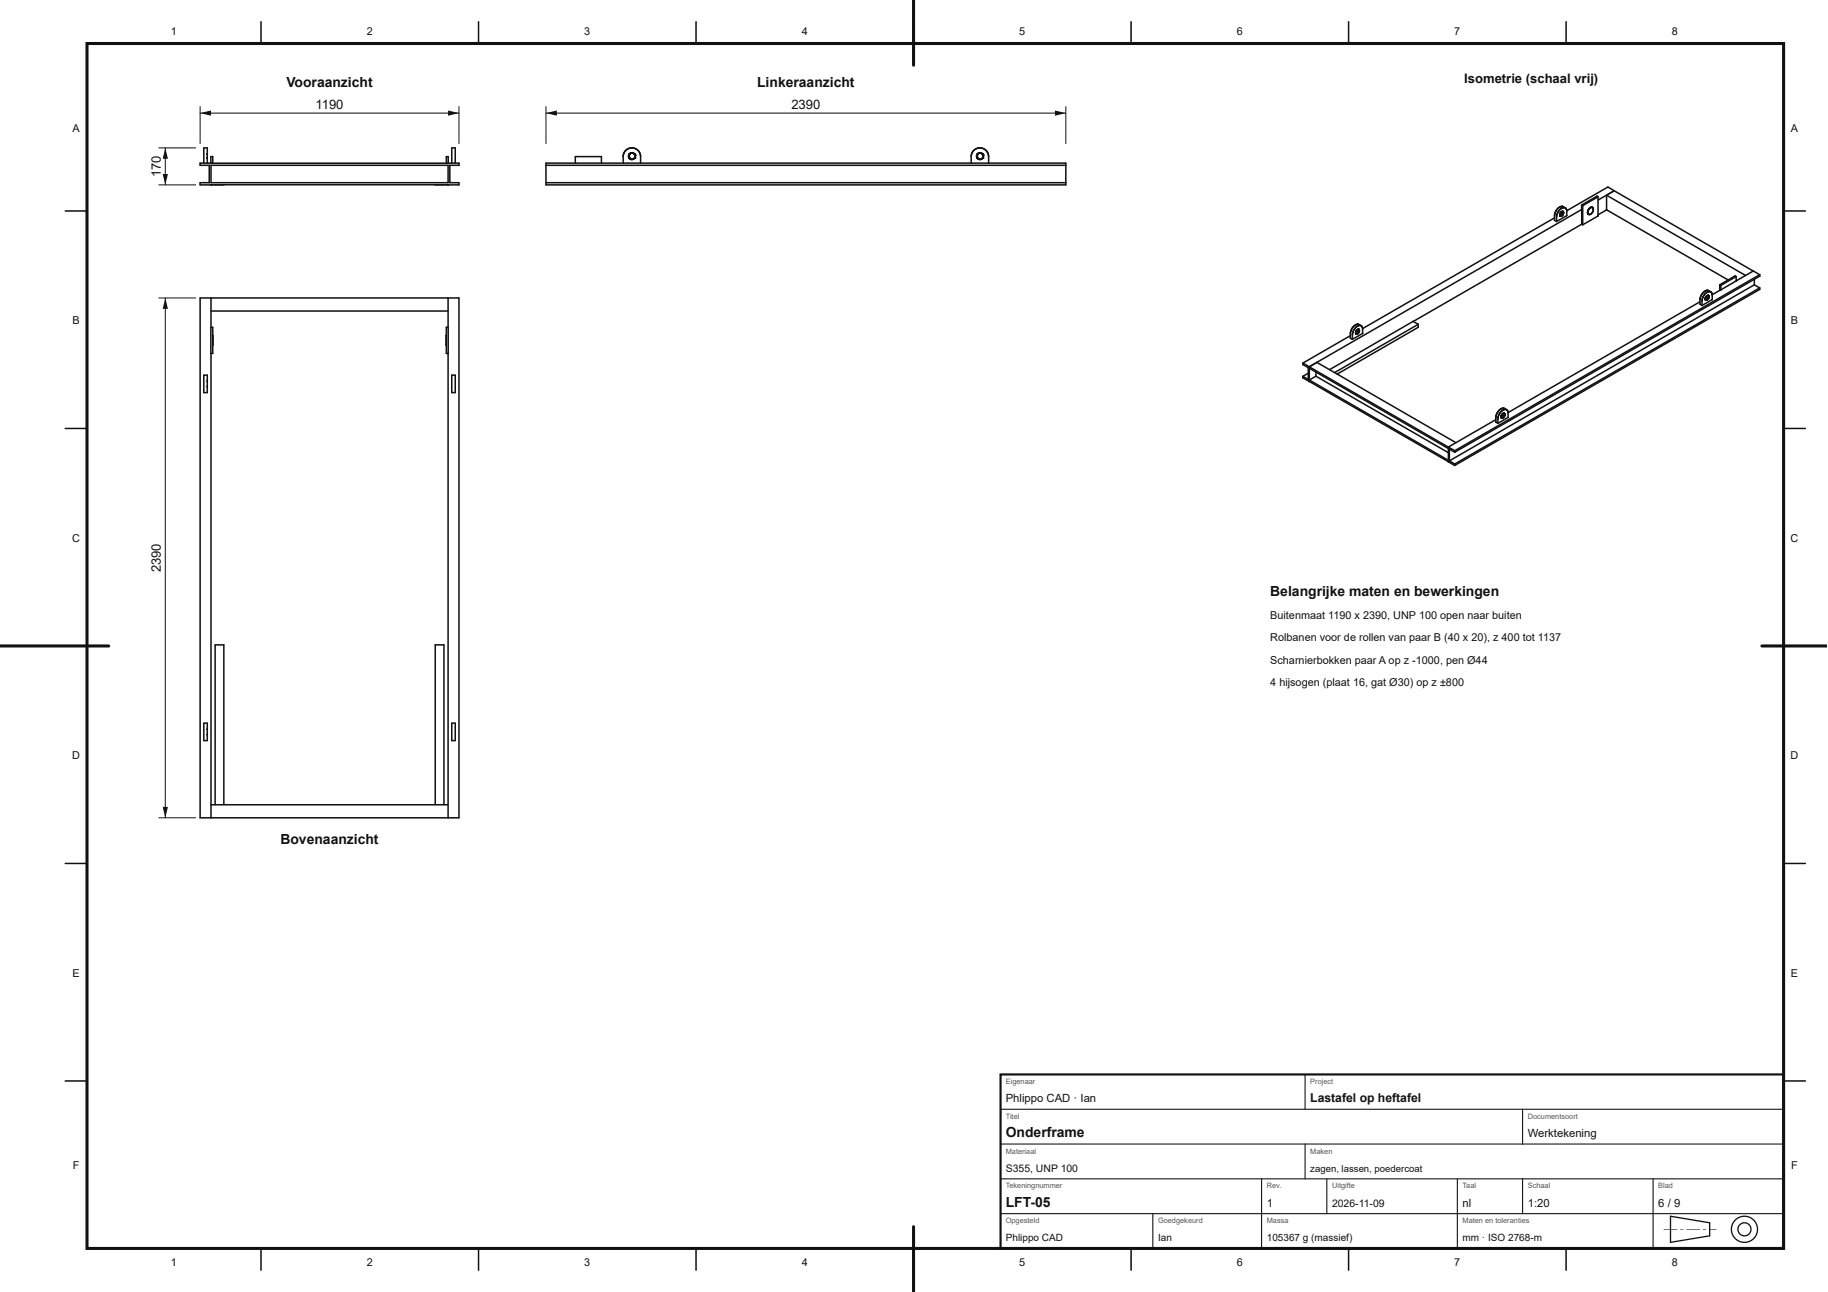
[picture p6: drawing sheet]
<svg xmlns="http://www.w3.org/2000/svg" width="420mm" height="297mm" viewBox="0 0 420 297" stroke-linecap="round" stroke-linejoin="round" font-family="sans-serif">
<g fill="none" stroke="#111" stroke-width=".35">
<path d="M46.8 37.5v-3.5h.8v3.5M47.6 36.4h.1M47.6 36.3h.1M47.6 36.2h.1M47.6 35.6h.1M47.6 35.5h.1M47.6 35.4h.1M48.5 37.5v-1.5h.4v1.5M48.5 38h54.5v4h-54.5zM48.5 37.5h.1M103 37.5h.1M103 37.5v-1.5h-.4v1.5"/>
<path d="M103.8 37.5v-3.5h.8v3.5M125.5 37.5h119.5v5h-119.5zM125.5 38h119.5M132.2 37.5v-1.5h6v1.5M143.2 37.5v-1.6a2 2 0 0 1 2-1.9 2 2 0 0 1 2 1.9v1.6M223.2 37.5v-1.6a2 2 0 0 1 2-1.9 2 2 0 0 1 2 1.9v1.6M48.5 42.5h54.5M48.9 42.5h-2.9v-.5h2.1v-4h-2.1v-.5h59.5v.5h-2.1v4h2.1v.5h-2.9M49.4 42.5h2M100 42.5h2M125.5 42h119.5M46 68.5h59.5v119.5h-59.5z"/>
<path d="M48.5 75.2h.4v6h-.4zM48.5 68.5v6.7M48.5 71.5h54.5M48.9 77.1v2.2M102.6 77.1v2.2M102.6 75.2h.4v6h-.4zM103 68.5v6.7M46.8 86.2h.8v4h-.8zM47.6 87.7h.1M47.6 87.6h.1M47.6 88.8h.1M47.6 88.9h.1"/>
<path d="M48.5 81.3v106.7M103 81.3v106.7M103.8 86.2h.8v4h-.8zM46.8 166.2h.8v4h-.8zM47.6 167.7h.1M47.6 167.6h.1M47.6 168.8h.1M47.6 168.9h.1M103.8 166.2h.8v4h-.8zM48.5 185h54.5M49.4 185v-36.8h2v36.8M100 185v-36.8h2v36.8"/>
<circle cx="145.3" cy="35.9" r=".75"/>
<circle cx="225.2" cy="35.9" r=".75"/>
</g>
<g fill="#111">
<circle cx="144.7" cy="36.4" r=".17"/>
<circle cx="224.7" cy="36.4" r=".17"/>
<circle cx="144.6" cy="36.3" r=".17"/>
<circle cx="224.6" cy="36.3" r=".17"/>
<circle cx="144.6" cy="35.6" r=".17"/>
<circle cx="224.6" cy="35.6" r=".17"/>
<circle cx="144.6" cy="35.5" r=".17"/>
<circle cx="224.6" cy="35.5" r=".17"/>
<circle cx="144.7" cy="35.4" r=".17"/>
<circle cx="224.7" cy="35.4" r=".17"/>
<circle cx="145.8" cy="35.4" r=".17"/>
<circle cx="225.8" cy="35.4" r=".17"/>
<circle cx="145.9" cy="35.5" r=".17"/>
<circle cx="225.9" cy="35.5" r=".17"/>
<circle cx="145.9" cy="35.6" r=".17"/>
<circle cx="225.9" cy="35.6" r=".17"/>
<circle cx="145.9" cy="36.3" r=".17"/>
<circle cx="225.9" cy="36.3" r=".17"/>
<circle cx="145.8" cy="36.4" r=".17"/>
<circle cx="225.8" cy="36.4" r=".17"/>
<circle cx="144.8" cy="36.5" r=".17"/>
<circle cx="144.5" cy="36.1" r=".17"/>
<circle cx="145.7" cy="35.3" r=".17"/>
<circle cx="146" cy="35.8" r=".17"/>
<circle cx="224.8" cy="36.5" r=".17"/>
<circle cx="224.5" cy="36.1" r=".17"/>
<circle cx="226" cy="35.8" r=".17"/>
<circle cx="225.7" cy="35.3" r=".17"/>
</g>
<g fill="none" stroke="#111" stroke-width=".35">
<circle cx="145.2" cy="35.9" r=".75"/>
<circle cx="225.2" cy="35.9" r=".75"/>
</g>
<path d="M46 24.5v8.5M46 26h59.5M105.5 24.5v8.5" fill="none" stroke="#111" stroke-width=".23"/>
<g fill="#111">
<path d="M46 26l2.5-.6v1.2z"/>
<path d="M103 25.4l2.5 .6-2.5 .6z"/>
</g>
<path d="M36.5 34h8.5M38 34v8.5M36.5 42.5h8.5" fill="none" stroke="#111" stroke-width=".23"/>
<g fill="#111">
<path d="M37.4 40h1.2l-.6 2.5z"/>
<path d="M38 34l.6 2.5h-1.2z"/>
</g>
<path d="M36.5 68.5h8.5M38 68.5v119.5M36.5 188h8.5" fill="none" stroke="#111" stroke-width=".23"/>
<g fill="#111">
<path d="M37.4 185.5h1.2l-.6 2.5z"/>
<path d="M38 68.5l.6 2.5h-1.2z"/>
</g>
<path d="M125.5 24.5v8.5M125.5 26h119.5M245 24.5v8.5" fill="none" stroke="#111" stroke-width=".23"/>
<g fill="#111">
<path d="M125.5 26l2.5-.6v1.2z"/>
<path d="M242.5 25.4l2.5 .6-2.5 .6z"/>
</g>
<g fill="none" stroke="#111" stroke-width=".35">
<path d="M357.3 50.7l.5 .2M357.3 50.1l-44.1 25.4M357.3 50.6v.1M358.5 49.4l.1 .2M358.6 49.6h.1M358.6 49.2h.1M358.6 49.6v.1M358.6 49.2l-.1 .2M358.6 49.1h.1M358.6 49.1v.1M358.6 49.3l-.1 .1M358.6 49.7h.1"/>
<path d="M358.6 49h.1M358.6 49v.1M358.7 49h.1M358.7 49.7h.1M358.7 48.9l-.1 .1M358.7 48.9h.1M358.8 49.1l-.3 .3M358.8 49.1l.5 .2M358.8 49v.1M358.8 49l.5 .3M358.9 49h-.1M358.9 49l.4 .2"/>
<path d="M358.9 48.9v.1M358.9 48.9l.5 .3M358.9 48.9h.1M358.9 48.9l.5 .2M358.9 48.7l-.2 .2M358.9 48.7v.2M358.9 48.7h.1M359 49.7h-.3M359 49.6v.1M359.1 48.6l.3 .1M359.1 48.6l-.2 .1M359.1 48.6h.1"/>
<path d="M359.2 48.6h.1M359.2 48.6l.2 .1M359.3 49.4l-.3 .2M359.3 48.6v.1M359.3 48.6h.1M359.3 49.3v.1M359.3 48.7h.1M359.3 49.2v.1M359.4 49.2h-.1M359.4 48.7v.1M359.4 49.1v.1M359.4 48.8h.1"/>
<path d="M359.4 48.8v.3M359.8 47.8l-.5-.1-.6 .4a2.75 2.75 0 0 0-.9 1.7v1.1M359.8 47.8l-.7-.4-.8 .4a2.68 2.68 0 0 0-1 1.8v1.1M359.8 47.8h.1M359.9 47.8l.2 .7M360.1 49.6h.1M360.1 48.5v1.1M360.1 49.6l-2.3 1.3M363.6 48.2h.1M363.6 47.1l.2 .2M363.6 47.1v4.5M363.6 48.2l-62.6 36.1"/>
<path d="M363.6 51.6l-38.7 22.3M363.6 51.6l.2 .1M363.8 47.3v4.4M365 49v.1M365 48.6l-.1 .2M365 48.8v.2M365 49l.1 .2M365 49.2l.1 .1M365.1 49.2h.1M365.1 48.5l-.1 .2M365.1 49.3h.1M365.1 48.2l-.2 .6 .1 .4"/>
<path d="M365.2 48l-.1 .3M365.2 49.3h.1M365.3 48.1l-.1 .1M365.3 47.9l-.1 .1M365.7 47.7l-.3 .2M365.8 47.7l.4 .1M366 47.7l-.2-.1-.5 .5M366 47.7h.1M366.2 47.8h.1M366.2 47.8a1.19 1.19 0 0 1-.9 1.5M367.1 45.1l.2 .2M367.1 45.1h.1"/>
<path d="M367.1 45.1l-3.5 2M367.3 49.6v.1M367.3 45.3v4.4M367.3 45.3l-3.5 2M367.3 49.7l-3.5 2M369.3 44.9l32 18.4M369.3 44.9v3.3M369.3 48.2l-2 1.2M369.3 48.2l27.9 16.2M369.6 43l34.9 20.2M369.6 43h.1M369.6 43l-9.5 5.5"/>
<path d="M371.1 43.8v.1M371.1 43.9l-1.8 1M371.1 43.8l-3.8 2.2M310.4 77.7l.5 .3M310.4 77.7h.1M310.4 77.2l-10.9 6.3M311.6 76.5v.1M311.6 76.4v.1M311.6 76.6l.1 .1M311.6 76.3v.1M311.6 76.3h.1M311.6 76.7h.1"/>
<path d="M311.6 76.2v.1M311.7 76.4l-.1 .1M311.7 76.7h.1M311.7 76.7v.1M311.7 76.2h.1M311.7 76.2l-.1 .1M311.7 76.1h.1M311.7 76.8h.1M311.7 76.1v.1M311.9 76.2l.5 .2M311.9 76.1l-.3 .4M311.9 76.1l.5 .3"/>
<path d="M311.9 76v.1M311.9 76l.5 .3M312 76h-.1M312 76l.4 .3M312 75.9l.5 .3M312 75.9h.1M312 75.8l-.3 .3M312 75.8v.2M312.1 75.7l-.1 .1M312.2 75.7h-.1M312.2 75.7h.2M312.2 75.7l.3 .1"/>
<path d="M312.3 75.7l.1 .1M312.3 75.7h.1M312.4 75.7h.1M312.4 76.4l-.4 .4h-.3M312.4 75.7v.1M312.4 75.8h.1M312.4 76.3v.1M312.4 76.3h.1M312.5 75.8v.4M312.5 76.2l-.1 .1M312.9 74.9a2.05 2.05 0 0 0-2 2v1.1M313.2 75.6l-.2-.6-.6-.4a1.96 1.96 0 0 0-2 2v1.1"/>
<path d="M313.2 75.6v1.1M313.2 76.6v.1M313.2 76.7l-2.3 1.3M324.8 73.9l1.2 .7M324.8 73.9h.1M324.8 73.9l-19.2 11.1M326 75.2h.1M326 74.6v.6M326 74.6l-19.2 11M326 75.2l-18.6 10.8M390.8 70l.4 .2M390.8 69.4l-44.2 25.4"/>
<path d="M390.8 70h.1M392 68.7h.1M392 68.9h.1M392 68.5h.1M392 68.5v.4M392 68.4v.1M392 68.9v.1M392 68.4h.1M392 69h.1M392.1 68.3h.1M392.1 69h.1M392.1 68.3l-.1 .1"/>
<path d="M392.3 68.4l.4 .2M392.3 68.3l-.3 .4M392.3 68.3l.5 .3M392.3 68.3h.1M392.3 68.2v.1M392.3 68.2l.5 .3-.5-.2M392.3 68.2h.1M392.3 68.2l.5 .2M392.4 68l-.3 .3M392.4 68l-.1 .2M392.4 68h.1M392.4 69h-.2"/>
<path d="M392.5 68.9l-.1 .1M392.6 67.9l.2 .1M392.7 67.9l-.3 .1M392.7 67.9h.1M392.7 67.9l.1 .1M392.7 68.6l-.2 .3M392.8 68.6h-.1M392.8 68h.1M392.8 68v.1M392.8 68.4v.2M392.8 68.1v.3M392.8 68.1v.1"/>
<path d="M393.1 67a2.12 2.12 0 0 0-1.9 2.2v1M393.1 67l.1 .1M393.2 67.1h.1M393.6 68.9h.1M393.6 67.8l-.2-.6-.7-.4a2.03 2.03 0 0 0-1.9 2.1v1.1M393.6 67.8v1.1M393.6 68.9l-2.4 1.3M395.3 65.5l.3 .1M395.3 65.5v1.3M395.5 66.6h.1M395.5 66.6l-1.9 1.2M395.6 65.6v1"/>
<path d="M398.8 63.4l.3 .2M398.8 63.4v.1M398.8 63.4l-3.5 2.1M399.1 64.6h.1M399.1 63.6v1M399.1 64.6l-3.5 2M399.1 63.6l-3.5 2M403 62.3h.1M403 62.3l-3.9 2.3M403.3 64.2v1.3M403.3 65.5l-70.1 40.4M403.3 65.5l1.2 .7"/>
<path d="M404.5 66.5h.1M404.5 63.5h.1M404.5 63.2v.3M404.5 66.2v.3M404.5 66.2l-70.1 40.5M404.5 63.2l-70.1 40.4M404.5 66.5l-70.1 40.5M404.5 63.5l-70.1 40.5M299.5 86.5l1.2 .7M299.5 83.5l1.5 .8M299.5 86.8l1.5 .9M299.5 83.8l1.2 .7"/>
<path d="M299.5 83.5v.3M299.5 86.5v.3M299.5 86.8h.1M299.5 83.8h.1M300.7 84.5v2.7M300.7 87.2h.1M300.7 85.8l-1.2 .7M300.7 84.5h.1M301 87.4l31.9 18.4M301 84.3l31.9 18.5M301 84.3h.1M301 84.6v2.8"/>
<path d="M301 87.7h.1M301 84.6h.1M301 84.6l31.9 18.5M301 87.7l31.9 18.4M302.5 86.5l-1.5 .9M302.5 86.5l30.4 17.6M302.5 85.5v1M302.7 83.3h.1M302.7 83.3l-1.7 1M302.7 83.3l32 18.5M343.8 97l.5 .3M343.9 96.5l-11 6.3"/>
<path d="M343.9 97h-.1M345 95.8h.1M345.1 95.9v.1M345.1 95.6v.3M345.1 95.6h.1M345.1 95.5h.1M345.1 95.5v.1M345.1 95.4h.1M345.1 95.4v.1M345.2 95.4h.1M345.3 95.6h-.1M345.3 95.2h.1"/>
<path d="M345.3 95.5l-.2 .3M345.3 95.5l.5 .2M345.4 95.4l-.1 .1M345.4 95.4h.1M345.4 95.4l.4 .3-.4-.3M345.4 95.3v.1M345.4 95.3l.5 .3M345.4 95.2v.1M345.4 95.2l.5 .3M345.4 95.1v.1M345.4 95.1l-.3 .3M345.5 95.1l-.1 .1"/>
<path d="M345.5 95.1h.1M345.6 95l.3 .1M345.7 95l-.3 .1M345.7 95h.1M345.7 95l.2 .1M345.7 95l.1 .1M345.8 95h.1M345.8 95.7l-.4 .4-.3-.1M345.8 95l.1 .1M345.9 95.1h.1M345.9 95.6l-.1 .1M345.9 95.1v.4"/>
<path d="M345.9 95.5v.1M345.9 95.4v.1M346.3 94.2a2.03 2.03 0 0 0-2 1.9v1.2M346.6 96h.1M346.7 94.9l-.3-.6-.6-.4a2.08 2.08 0 0 0-2 2v1.1M346.7 94.9v1.1M346.7 96l-2.4 1.3M332.9 102.8l1.5 .8M332.9 106.2l1.5 .8M332.9 103.1v2.7M332.9 106.1v.1M332.9 105.8h.1"/>
<path d="M332.9 103.1h.1M333.2 105.9l1.2 .8M333.2 103.2v2.7M333.2 103.2l1.2 .8M333.2 103.2h.1M334.4 103.6v.4M334.4 106.7v.3"/>
</g>
<g fill="#111">
<circle cx="392.2" cy="68.5" r=".17"/>
<circle cx="392.4" cy="68" r=".17"/>
<circle cx="345.3" cy="95.6" r=".17"/>
<circle cx="345.4" cy="95.1" r=".17"/>
<circle cx="358.8" cy="49.2" r=".17"/>
<circle cx="358.9" cy="48.7" r=".17"/>
<circle cx="311.8" cy="76.3" r=".17"/>
<circle cx="312" cy="75.8" r=".17"/>
</g>
<path d="M20 10h390v277h-390z" fill="none" stroke="#111" stroke-width=".7" stroke-linecap="butt"/>
<path d="M210 0v15M0 148.5h25M405 148.5h14.9M210 282v15" fill="none" stroke="#111" stroke-width=".7"/>
<g fill="none" stroke="#111" stroke-width=".35">
<path d="M60 5v5M110 5v5M160 5v5M210 5v5M260 5v5M310 5v5M360 5v5M15 48.5h5M410 48.5h5M15 98.5h5M410 98.5h5M15 148.5h5"/>
<path d="M410 148.5h5M15 198.5h5M410 198.5h5M15 248.5h5M410 248.5h5M60 287v5M110 287v5M160 287v5M210 287v5M260 287v5M310 287v5M360 287v5"/>
</g>
<path d="M230 247h180v40h-180z" fill="none" stroke="#111" stroke-width=".5"/>
<g fill="none" stroke="#111" stroke-width=".25">
<path d="M230 255h180M300 247v8M350 255v8M230 279h180M230 271h180M230 263h180M265 279v8M290 271v16M300 263v8M305 271v8M335 271v16M350 271v8"/>
<path d="M380 271v16"/>
</g>
<path d="M384 279.6l9 1.5v3l-9 1.5z" fill="none" stroke="#111" stroke-width=".3"/>
<path d="M382.4 282.5l3.2 .1zM386.2 282.5l.8 .1zM387.6 282.5l3.2 .1zM391.4 282.5l.8 .1zM392.8 282.5l1.8 .1z" fill="#111"/>
<g fill="none" stroke="#111" stroke-width=".3">
<circle cx="401" cy="282.6" r="3"/>
<circle cx="401" cy="282.6" r="1.5"/>
</g>
<g font-size="3.2" fill="#111">
<text x="65.8" y="20">Vooraanzicht</text>
<text x="174" y="20">Linkeraanzicht</text>
<text x="292" y="137">Belangrijke maten en bewerkingen</text>
<text x="64.5" y="194">Bovenaanzicht</text>
<text x="231.2" y="261.4">Onderframe</text>
<text x="231.2" y="277.4">LFT-05</text>
</g>
<g font-size="3" fill="#111">
<text x="336.6" y="19">Isometrie (schaal vrij)</text>
<text x="72.5" y="25">1190</text>
<text x="181.9" y="25">2390</text>
<text x="37" y="40.8" transform="rotate(-90 37 40.8)">170</text>
<text x="37" y="131.6" transform="rotate(-90 37 131.6)">2390</text>
</g>
<text font-size="2.8" fill="#111" x="301.2" y="253.4">Lastafel op heftafel</text>
<g font-size="2.6" fill="#111">
<text x="231.2" y="253.4">Phlippo CAD · Ian</text>
<text x="351.2" y="261.4">Werktekening</text>
<text x="291.2" y="277.4">1</text>
<text x="336.2" y="277.4">nl</text>
<text x="351.2" y="277.4">1:20</text>
<text x="381.2" y="277.4">6 / 9</text>
</g>
<g font-size="2.5" fill="#111">
<text x="39.3" y="8">1</text>
<text x="84.3" y="8">2</text>
<text x="134.3" y="8">3</text>
<text x="184.3" y="8">4</text>
<text x="234.3" y="8">5</text>
<text x="284.3" y="8">6</text>
<text x="334.3" y="8">7</text>
<text x="384.3" y="8">8</text>
<text x="16.7" y="30.2">A</text>
<text x="411.7" y="30.2">A</text>
<text x="16.7" y="74.5">B</text>
<text x="411.7" y="74.5">B</text>
<text x="16.6" y="124.5">C</text>
<text x="411.6" y="124.5">C</text>
<text x="292" y="142.2">Buitenmaat 1190 x 2390, UNP 100 open naar buiten</text>
<text x="292" y="147.4">Rolbanen voor de rollen van paar B (40 x 20), z 400 tot 1137</text>
<text x="292" y="152.6">Scharnierbokken paar A op z -1000, pen Ø44</text>
<text x="292" y="157.8">4 hijsogen (plaat 16, gat Ø30) op z ±800</text>
<text x="16.6" y="174.5">D</text>
<text x="411.6" y="174.5">D</text>
<text x="16.7" y="224.5">E</text>
<text x="411.7" y="224.5">E</text>
<text x="16.7" y="268.7">F</text>
<text x="411.7" y="268.7">F</text>
<text x="39.3" y="291">1</text>
<text x="84.3" y="291">2</text>
<text x="134.3" y="291">3</text>
<text x="184.3" y="291">4</text>
<text x="234.3" y="291">5</text>
<text x="284.3" y="291">6</text>
<text x="334.3" y="291">7</text>
<text x="384.3" y="291">8</text>
</g>
<g font-size="2.4" fill="#111">
<text x="231.2" y="269.4">S355, UNP 100</text>
<text x="306.2" y="277.4">2026-11-09</text>
</g>
<g font-size="2.3" fill="#111">
<text x="231.2" y="285.4">Phlippo CAD</text>
<text x="266.2" y="285.4">Ian</text>
<text x="291.2" y="285.4">105367 g (massief)</text>
<text x="336.2" y="285.4">mm · ISO 2768-m</text>
</g>
<text font-size="2.2" fill="#111" x="301.2" y="269.4">zagen, lassen, poedercoat</text>
<g font-size="1.7" fill="#555">
<text x="231.2" y="249.2">Eigenaar</text>
<text x="301.2" y="249.2">Project</text>
<text x="231.2" y="257.2">Titel</text>
<text x="351.2" y="257.2">Documentsoort</text>
<text x="231.2" y="265.2">Materiaal</text>
<text x="301.2" y="265.2">Maken</text>
<text x="231.2" y="273.2">Tekeningnummer</text>
<text x="291.2" y="273.2">Rev.</text>
<text x="306.2" y="273.2">Uitgifte</text>
<text x="336.2" y="273.2">Taal</text>
<text x="351.2" y="273.2">Schaal</text>
<text x="381.2" y="273.2">Blad</text>
<text x="231.2" y="281.2">Opgesteld</text>
<text x="266.2" y="281.2">Goedgekeurd</text>
<text x="291.2" y="281.2">Massa</text>
<text x="336.2" y="281.2">Maten en toleranties</text>
</g>
</svg>
